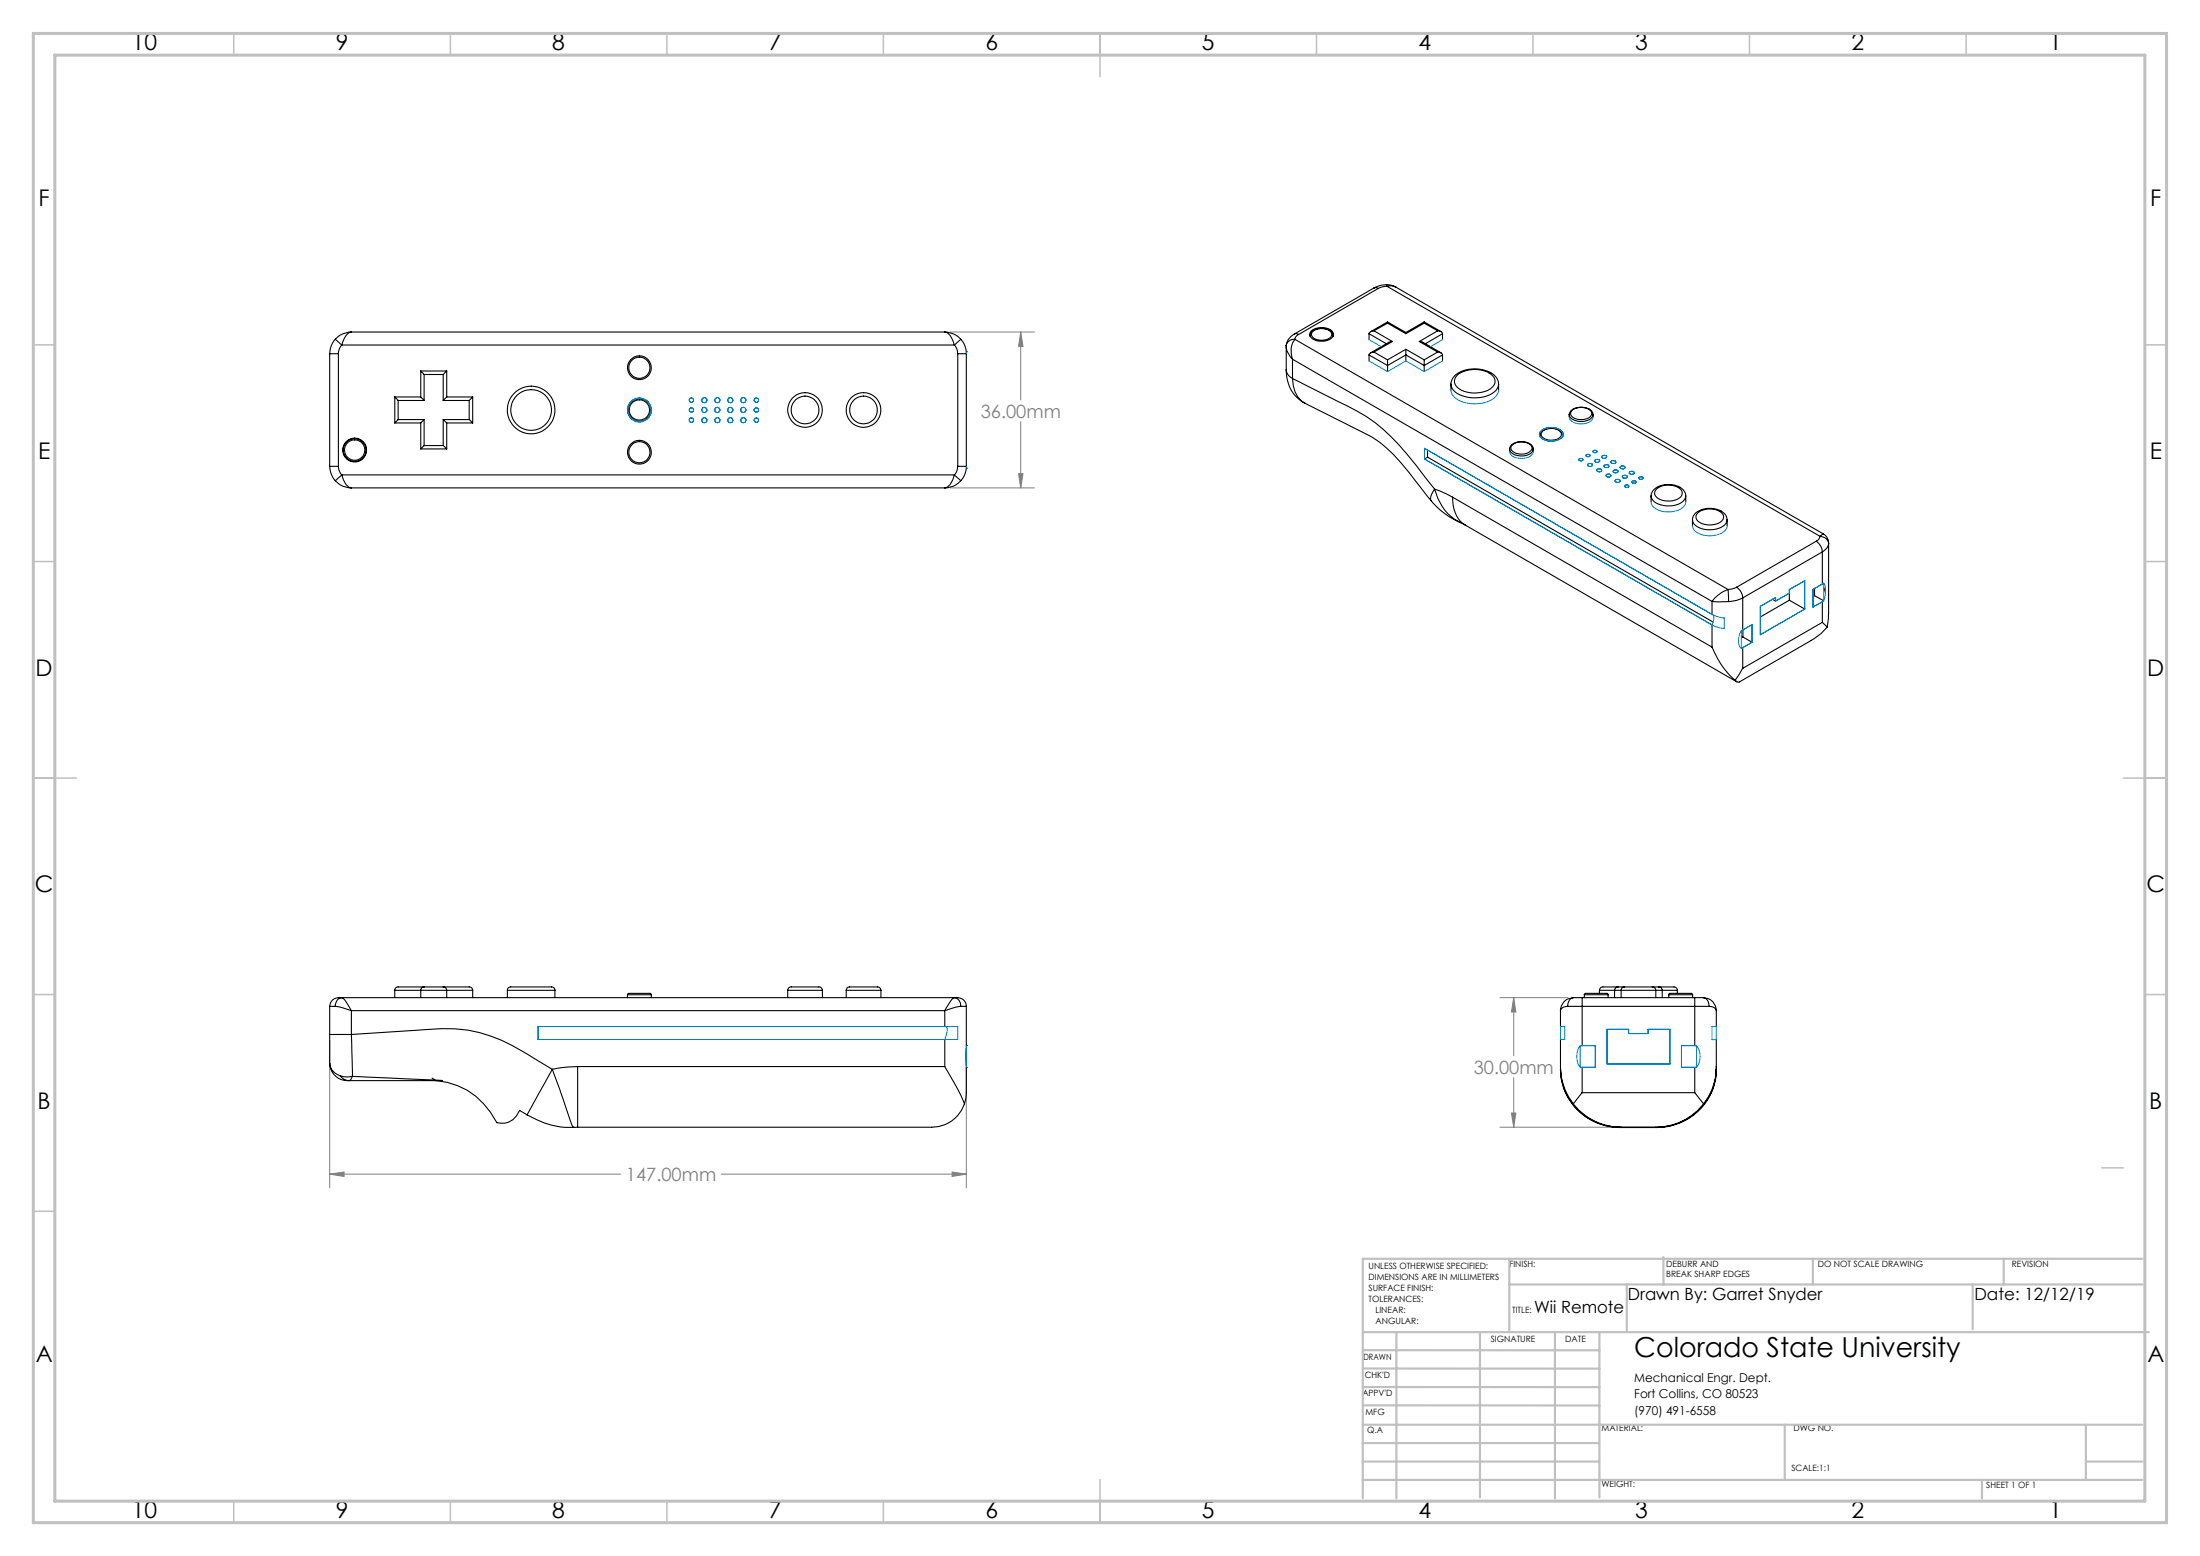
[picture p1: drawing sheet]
<svg xmlns="http://www.w3.org/2000/svg" width="508mm" height="359mm" viewBox="0 0 508 359" stroke-linecap="round" stroke-linejoin="round" font-family="sans-serif">
<g fill="none" stroke="#808080" stroke-width=".23">
<path d="M219.4 76.7h19.5M235.7 76.7l.5 3.3h-1zM235.7 76.7v15.7M235.7 97.4v15.2M219.4 112.6h19.5M235.2 109.4h1l-.5 3.2zM346.4 230.3h15.7M349.5 230.3l.5 3.3h-1zM349.5 230.3v13.5M76.1 240.1v34.1M223.1 242.7v31.5M349 257h1l-.5 3.2z"/>
<path d="M349.5 248.8v11.4M76.1 271.1l3.3-.5v1zM76.1 271.1h67.2M166.5 271.1h56.6M219.9 270.6l3.2 .5-3.2 .5zM346.4 260.2h26.7"/>
</g>
<g fill="none" stroke="#c0c0c0" stroke-width=".35">
<path d="M54 7.7v5M104 7.7v5M154 7.7v5M204 7.7v5M254 7.7v10M304 7.7v5M354 7.7v5M404 7.7v5M454 7.7v5M7.7 79.6h5M495.3 79.6h5M7.7 129.6h5"/>
<path d="M495.3 129.6h5M7.7 179.6h10M490.3 179.6h10M7.7 229.6h5M495.3 229.6h5M7.7 279.6h5M485.3 269.6h5M54 346.6v4.9M104 346.6v4.9M154 346.6v4.9M204 346.6v4.9M254 341.6v9.9"/>
</g>
<g fill="none" stroke="#c0c0c0" stroke-width=".5">
<path d="M348.5 290.6v16.9M348.5 296.5h146.2M375.6 296.5v11M384.1 290.2v6.4M418.6 290.6v5.9M455.5 296.5v10.4M462.7 290.6v5.9M494.7 290.6h-180v55.3M314.7 307.5h181.5M314.7 315.9l54.6 .1M314.7 311.7h54.6M322.4 307.7v38.2"/>
<path d="M341.7 307.5v38.2M359.1 307.7v38.2M369.3 307.5v38.2M314.6 337.4h54.7M314.6 333.2h54.7M314.6 328.9h180.1M314.7 324.4l54.6 .1M314.7 320.2h54.6M412.1 328.9v12.8M481.6 337.4h13.1M481.6 328.9v12.8M314.6 341.7h180.1"/>
<path d="M457.7 341.7v4.2"/>
</g>
<path d="M7.7 7.7h492.6v343.8h-492.6zM12.7 12.7h482.6v333.9h-482.6z" fill="none" stroke="#c0c0c0" stroke-width=".7"/>
<path d="M76.1 271.1l3.3-.5v1zM219.9 270.6l3.2 .5-3.2 .5zM235.7 76.7l.5 3.3h-1zM235.2 109.4h1l-.5 3.2zM349.5 230.3l.5 3.3h-1zM349 257h1l-.5 3.2z" fill="#808080"/>
<g fill="none" stroke="#000" stroke-width=".25">
<path d="M77.4 78.3l1.5 1.4M77.4 78.3a5.1 5.1 0 0 0-1.3 3.4M78.9 79.7a3.1 3.1 0 0 0-.8 2M78.9 79.7h141.5M81.1 76.7a2.74 2.74 0 0 0-1.8 1.9l-.4 1.1M81.1 76.7h-.1a5.1 5.1 0 0 0-3.6 1.6M81.1 76.7h137.1M218.2 76.7a2.74 2.74 0 0 1 1.8 1.9l.4 1.1M218.2 76.7h.1a5.1 5.1 0 0 1 3.6 1.6M220.4 79.7a3.1 3.1 0 0 1 .8 2M221.9 78.3l-1.5 1.4M221.9 78.3a4.9 4.9 0 0 1 1.2 3.4"/>
<path d="M297 79.8v.3a4.5 4.5 0 0 0 1.4 2.7l.1 .1M297 79.8v.1M298.9 77.1l-.8 .6a3.1 3.1 0 0 0-1.1 2.1M298.9 77.1l.4-.1 .6 .2M299 78.3a4.7 4.7 0 0 0-.5 4.6M299 78.3a1.83 1.83 0 0 0-2 1.5M299 78.3l100 57.8M299.9 77.2a1.44 1.44 0 0 0-.9 1.1M302.5 77.4a2.6 2.6 0 0 1 3.4-1.6 2.12 2.12 0 0 1 1.9 1.7M302.5 77.5v.2M302.5 77.3v.3M302.8 76.4a3.9 3.9 0 0 1 4.9 .2 1.16 1.16 0 0 1-.7 1.8 3.7 3.7 0 0 1-4.5-.8 .98 .98 0 0 1 .3-1.2z"/>
<path d="M303 76.7a3.2 3.2 0 0 1 4.4 0 1.12 1.12 0 0 1-.8 1.6 3.2 3.2 0 0 1-3.7-.8zM307.8 77.5v.2M307.8 77.5v.1M316.1 77v1.4M316.1 77l4 2.4M317.3 76.4a1.09 1.09 0 0 0-1.2 .6M317.3 66.5l.4-.1 .5 .2M317.3 66.5l-18.4 10.6M317.3 76.4l4.2 2.4M318.2 66.6l-18.3 10.6M320.1 65.7l1.4 .2 .9 .4M320.1 65.7l-1.7 .3-1.1 .5"/>
<path d="M320.1 65.7l.1 .4M320.2 66.1l-2 .5M320.2 66.1a2.53 2.53 0 0 1 2.2 .2M320.2 66.1l100.1 57.7M320.4 74.3v.3M320.4 74.3l4.2 2.5M320.4 74.3l-3.9 2.3M320.4 74.6l-3.1 1.8M320.4 74.6l4.2 2.4M321.5 78.8l-.8 .2-4.2 2.5M321.5 78.8l-4.2 2.5M322.4 66.3l98.7 57"/>
<path d="M324.6 76.8v.2M327.7 78.8l.8 .2 4.3 2.5M327.7 78.8l4.3 2.5M328.9 74.3v.3M328.9 74.3l-4.3 2.5M328.9 74.3l3.9 2.3M328.9 74.6l-4.3 2.4M328.9 74.6l3.1 1.8M332 76.4a1.06 1.06 0 0 1 1.1 .6M332 76.4l-4.3 2.4M333.1 77v1.4M333.1 77l-4 2.4"/>
<path d="M76.1 81.7h2M76.1 81.7v26M78.1 81.7v26M91.2 91.6l.7 .9M91.2 91.6v6M91.2 91.6h6M91.2 97.6h6M91.9 96.9l-.7 .7M91.9 96.9h6M91.9 92.5v4.4M91.9 92.5h6M97.2 85.7l.7 .8"/>
<path d="M97.2 91.6l.7 .9M97.2 85.7v5.9M97.2 97.6v6M97.2 85.7h6M97.9 96.9l-.7 .7M97.9 86.5v6M97.9 96.9v6M97.9 86.5h4.4M102.3 96.9l.9 .7M102.3 86.5v6M102.3 96.9v6M102.3 96.9h6"/>
<path d="M102.3 92.5h6M103.2 85.7l-.9 .8M103.2 91.6l-.9 .9M103.2 85.7v5.9M103.2 97.6v6M103.2 91.6h5.9M103.2 97.6h5.9M108.3 96.9l.8 .7M108.3 92.5v4.4M109.1 91.6l-.8 .9M109.1 91.6v6M221.2 81.7h1.9"/>
<path d="M221.2 81.7v26M223.1 81.2h.1M223.1 81.7v26M297 85.3a8.2 8.2 0 0 0 4.2 7.7M297 80.1v5.3a2.4 2.4 0 0 0 1.5 2M298.5 87.4a236.6 236.6 0 0 1 16.9 8.7 48.1 48.1 0 0 1 11.6 11.3l4.3 5.5M298.5 87.4a6.4 6.4 0 0 0 2.7 5.7h.1M298.5 82.9l96.8 55.9M298.5 82.9v4.5M301.3 93.1h.1M301.3 93.1l12 6a26.4 26.4 0 0 1 11.1 8.8l6.1 7.7M316.1 81.9l4.3 2.5"/>
<path d="M316.1 81.9v1.4M317.3 81.3a1.09 1.09 0 0 0-1.2 .6M317.3 81.3l3.1 1.8M320.4 83.1v1.3M320.4 84.4v1.4M324.6 80.6v1.3M324.6 80.6l4.3 2.5M324.6 80.6l-4.2 2.5M324.6 81.9l4.3 2.5M324.6 81.9l-4.2 2.5M324.6 81.9v1.4M328.9 83.1v1.3"/>
<path d="M328.9 84.4v1.4M332 81.3a1.06 1.06 0 0 1 1.1 .6M332 81.3l-3.1 1.8M333.1 81.9l-4.2 2.5M333.1 81.9v1.4M335 88.7a3.5 3.5 0 0 1 2.8-3.1 7.1 7.1 0 0 1 7.9 1.7l.3 1.4M335 88.7a3.2 3.2 0 0 0 2.5 2.6 7.9 7.9 0 0 0 7.9-1.2l.5-.8 .1-.6M335 88.7v1.4M336.4 86.7a6.7 6.7 0 0 1 8.3 .1 1.92 1.92 0 0 1-.7 3.1 7 7 0 0 1-7.4-.4 1.78 1.78 0 0 1-.2-2.8zM346 88.7v1.4M356.1 99.7a3 3 0 0 1 4.4 .4 1.9 1.9 0 0 1-2.4 1.5l-1.4-.3a1.02 1.02 0 0 1-.6-1.6zM362.3 95.7a2.23 2.23 0 0 0 2.6 1.6 2.46 2.46 0 0 0 2.9-1.6"/>
<path d="M362.9 94.8a3.4 3.4 0 0 1 4.5 .2 1.23 1.23 0 0 1-1.2 1.7 3 3 0 0 1-3.5-1zM367.8 95.7a2.5 2.5 0 0 0-3-1.7 2.2 2.2 0 0 0-2.5 2.3M367.8 95.7v.6M76.1 107.7h2M76.1 107.7a5.2 5.2 0 0 0 1.3 3.3M77.4 111a4.8 4.8 0 0 0 3.7 1.6M78.1 107.7a3.1 3.1 0 0 0 .8 1.9M78.9 109.6l-1.5 1.4M78.9 109.6l.6 1.6a2.37 2.37 0 0 0 1.6 1.4M78.9 109.6h141.5M81.1 112.6h137.1M97.2 103.6h6"/>
<path d="M97.9 102.9l-.7 .7M97.9 102.9h4.4M102.3 102.9l.9 .7M220.4 109.6l1.5 1.4M220.4 109.6l-.6 1.6a2.37 2.37 0 0 1-1.6 1.4M221.2 107.7a3.1 3.1 0 0 1-.8 1.9M221.2 107.7h1.9M221.9 111a4.8 4.8 0 0 1-3.7 1.6M223.1 108.1h.1M223.1 107.7a4.9 4.9 0 0 1-1.2 3.3M329.6 103.9v1.6M329.6 105.5l66 38.1"/>
<path d="M329.6 105.5l-.7 .5M331.3 112.9a11.2 11.2 0 0 0 6 7.7 17.3 17.3 0 0 1-6.8-5M331.3 112.9l2.5 1 1.6 .9M331.3 112.9l-.9 1.6-.1 .7 .2 .4M335.4 114.8a7.2 7.2 0 0 0 2.9 6.4M335.4 114.8l59.9 34.6M348.6 103.6a2.21 2.21 0 0 0 2.5 1.7 2.5 2.5 0 0 0 2.9-1.7 2.45 2.45 0 0 0-3-1.6 2.15 2.15 0 0 0-2.4 2.2M349.1 102.8a3.3 3.3 0 0 1 4.5 .1 1.06 1.06 0 0 1-.8 1.6 3.3 3.3 0 0 1-3.8-.6 .82 .82 0 0 1 .1-1.1zM354 103.7v.5M355.6 100.5a2.29 2.29 0 0 1 2.8-1.6 2.04 2.04 0 0 1 2.4 1.8M355.6 100.5v.2M355.6 100.4v.3"/>
<path d="M360.9 100.5v.2M381.2 114.5v1.4M381.7 113.2a5.2 5.2 0 0 1 7.2 .2 1.84 1.84 0 0 1-1.1 2.9 5.8 5.8 0 0 1-6.1-.8l-.5-1.1zM382.4 113a4.5 4.5 0 0 1 5.8 .1 1.41 1.41 0 0 1-.9 2.1 4.5 4.5 0 0 1-5-.6 1.14 1.14 0 0 1 .1-1.6zM389.3 114.5v1.4M392 118.5a4.5 4.5 0 0 1 5.7 .1 1.58 1.58 0 0 1-1.4 2.4 4.5 4.5 0 0 1-4.4-.9 1.2 1.2 0 0 1 .1-1.6zM398.8 120a3.2 3.2 0 0 0-3.3-2.6 4.2 4.2 0 0 0-4.6 2.1l-.1 .5M398.8 120a2.71 2.71 0 0 1-2.6 2.2 5 5 0 0 1-5.2-1.5l-.2-.7M337.3 120.7l1 .5M338.3 121.2l62.7 36.2M390.8 120v1.4M395.3 138.8l3.8 .1"/>
<path d="M395.3 138.8v3M398.8 120v1.4M399 136.1l.1 2.8M399 136.1l-1.5 .7-.8 .6-1.4 1.4M401 135.6a3.2 3.2 0 0 1 1.4 2.4M401 135.6l-2 .5M402.4 138a7.2 7.2 0 0 1-3.3 .9M402.4 138v7.4M409.3 138.4l.7 .4M413.2 138.6l-6.7 3.8M413.2 136.9v1.7M413.2 138.6l3.5 2"/>
<path d="M419 137.5l-.4 .2M419 135.9v1.6M419 137.5l2 1.2M419.4 125a3.2 3.2 0 0 1 1.4 2.4M419.4 125l-18.4 10.6M420.3 123.8l-.4 .8-.5 .4M420.3 123.8a1.76 1.76 0 0 1 1.9 1.3 1.76 1.76 0 0 1-1.1 2.1l-.3 .2M420.8 127.4l-18.4 10.6M420.8 127.4v7.4M420.8 138.9v4.8M421.1 123.3l.5 .4a2.25 2.25 0 0 1 .6 1.7v16.4l-.3 3M421.1 123.3l-.8 .5"/>
<path d="M421.1 134.7h.1M421.1 138.7h.1M421.1 135.6l.4 1.3M395.3 149.4a19.4 19.4 0 0 0 5.3 7.7M395.3 144.3v5.1M402.1 149.7h.1M402.1 145.6h.1M402.4 154.3l-1.8 2.8M402.4 149.5v4.8M402.4 147.1l-.3 .1M402.4 145.4v1.7M402.4 147.1l2.2 1.2"/>
<path d="M420.8 143.7l1.1 1.1M420.8 143.7l-18.4 10.6M421.9 144.8a12.2 12.2 0 0 1-3.6 3l-16.8 9.7-.4-.1-.5-.3M76.1 238.8h5M76.1 238.8v6.7M76.1 232.3h1.3M76.1 232.3v6.5M77.4 232.3l1.2 .2 2.5 .8M78.9 230.3a1.81 1.81 0 0 0-1.5 2M78.9 230.3l.9 .8 1.3 2.2M78.9 230.3h-.4a2.11 2.11 0 0 0-2.4 2M78.9 230.3h141.5"/>
<path d="M81.1 238.8l.3 9.7M81.1 238.8a282.6 282.6 0 0 1 24-1.3 34.5 34.5 0 0 1 16.3 5.7l6.1 3.7M81.1 233.3v5.5M81.1 233.3h137.1M91.2 228.6a.73 .73 0 0 1 .7-.7h16.4a.78 .78 0 0 1 .8 .7M91.2 228.6h17.9M91.2 228.6v1.7M97.9 227.9a.73 .73 0 0 0-.7 .7v1.7M102.3 227.9a.78 .78 0 0 1 .9 .7v1.7M109.1 228.6v1.7M117.2 228.6a.87 .87 0 0 1 1.2-.7h8.5a.89 .89 0 0 1 1.2 .7M117.2 228.6h10.9"/>
<path d="M117.2 228.6v1.7M128.1 228.6v1.7M144.9 229.7l.2-.4h5l.3 .4M144.9 229.7h5.5M144.9 229.7v.6M150.4 229.7v.6M181.9 228.6a.84 .84 0 0 1 1.1-.7h5.5a1.01 1.01 0 0 1 1.4 .7M181.9 228.6h8M181.9 228.6v1.7M189.9 228.6v1.7M195.4 228.6a1.01 1.01 0 0 1 1.4-.7h5.7a.81 .81 0 0 1 .9 .7M195.4 228.6h8"/>
<path d="M195.4 228.6v1.7M203.4 228.6v1.7M218.2 233.3v3.7M218.2 240v6.2M220.4 230.3a1.81 1.81 0 0 1 1.5 2M220.4 230.3l-.9 .8-1.3 2.2M220.4 230.3h.5a2.08 2.08 0 0 1 2.2 2M221.9 232.3l-1.2 .2-2.5 .8M221.9 232.3h1.2M223.1 232.3v9.1M360.3 240v6.3a14.1 14.1 0 0 0 3 8.5M360.3 233.3v3.7"/>
<path d="M362 232.3h3.3M362 232.3a1.49 1.49 0 0 0-1.7 1M363.3 230.3h2M363.3 230.3a1.79 1.79 0 0 0-1.3 2M363.3 230.3a3 3 0 0 0-3 3M365.3 230.3v2M365.3 230.3h26M365.3 232.3h26M365.3 232.3v9.1M365.8 229.7l.3-.4h5l.2 .4M365.8 229.7h5.5M365.8 229.7v.6"/>
<path d="M369.3 228.6h3.5M369.3 228.6v.7M371.3 229.7v.6M372.8 228.6h1.5M372.8 228.6v1.7M373.6 227.9a.78 .78 0 0 0-.8 .7M373.6 227.9h-3.5a.78 .78 0 0 0-.8 .7M373.6 227.9h1.5M374.3 228.6h8M374.3 228.6v1.7M375.1 227.9a.73 .73 0 0 0-.8 .7M375.1 227.9h6.4"/>
<path d="M381.5 227.9a.78 .78 0 0 1 .8 .7M381.5 227.9h1.5M382.3 228.6h1.5M382.3 228.6v1.7M383 227.9a.78 .78 0 0 1 .8 .7M383 227.9h3.5a.77 .77 0 0 1 .8 .7M383.8 228.6h3.5M383.8 228.6v1.7M385.3 229.7l.3-.4h5l.2 .4M385.3 229.7h5.5M385.3 229.7v.6M387.3 228.6v.7"/>
<path d="M390.8 229.7v.6M391.3 232.3h3.4M391.3 230.3v2M391.3 230.3h2M391.3 232.3v9.1M393.3 230.3a1.79 1.79 0 0 1 1.4 2M393.3 230.3a3 3 0 0 1 3 3M394.7 232.3a1.41 1.41 0 0 1 1.6 1M396.3 233.3v3.7M76.1 245.5a3.3 3.3 0 0 0 2.4 2.9M76.1 245.5a4.1 4.1 0 0 0 4.5 4M78.5 248.4l.9 .2 2-.1"/>
<path d="M78.5 248.4a2.56 2.56 0 0 0 2.1 1.1M80.6 249.5h20.5M81.4 248.5a1.2 1.2 0 0 1-.8 1M81.4 248.5l20.8 .9M99.8 248.9l.8 .6a16.9 16.9 0 0 1 14.1 9.7 4.3 4.3 0 0 0 5.3-2.8M120 256.4l1.7 1M120 256.3v.1M121.7 257.4a18.9 18.9 0 0 0 10.8 2.9M127.5 246.9l4.1 11.6a2.38 2.38 0 0 0 .9 1.8M127.5 246.9l-5.8 10.5M133.4 246.2v14M133.4 246.2l-3.7 .3-2.2 .4"/>
<path d="M133.4 246.2h84.8M218.2 246.2l3 5.4 1.5 3.2M222.7 254.8a8 8 0 0 1-7.5 5.4h-81.8M223.1 246.4h.1M223.1 241.4h.1M223.1 246.4v5.9l-.4 2.5M360.3 246.9a13.6 13.6 0 0 0 13.9 13.4h8.3M360.3 246.9a13.8 13.8 0 0 0 14 13.4M363.3 254.8a13.9 13.9 0 0 0 11 5.4h8a13.9 13.9 0 0 0 11.1-5.4M365.3 252.3l-2 2.5M365.3 252.3h26M365.3 246.4v5.9"/>
<path d="M391.3 252.3l2.1 2.5M391.3 246.4v5.9M396.3 246.9a13.6 13.6 0 0 1-13.8 13.4M396.3 246.2a13.6 13.6 0 0 1-2.9 8.6M396.3 246.2v.7M396.3 246.9a13.8 13.8 0 0 1-14 13.4h.2M396.3 240v6.2M396.3 246.9v.3M133.4 260.2l-.9 .1M373.8 260.2l.3 .1"/>
<circle cx="122.6" cy="94.7" r="4.7"/>
<circle cx="122.7" cy="94.6" r="5.5"/>
<circle cx="147.6" cy="94.7" r="2.35"/>
<circle cx="147.6" cy="84.9" r="2.46"/>
<circle cx="147.6" cy="84.9" r="2.75"/>
<circle cx="147.7" cy="94.7" r="2.65"/>
<circle cx="185.9" cy="94.6" r="3.2"/>
<circle cx="185.9" cy="94.6" r="4"/>
<circle cx="199.4" cy="94.7" r="4"/>
<circle cx="199.4" cy="94.6" r="3.2"/>
<circle cx="81.9" cy="103.9" r="2.75"/>
<circle cx="81.9" cy="103.9" r="2.65"/>
<circle cx="81.9" cy="103.9" r="2.35"/>
<circle cx="147.6" cy="104.4" r="2.45"/>
<circle cx="147.7" cy="104.4" r="2.74"/>
</g>
<g fill="none" stroke="#0080c0" stroke-width=".23">
<path d="M316.1 78.4l2.8 1.6M333.1 78.4l-2.8 1.6M223.1 81.2v.5M316.1 83.3l4.3 2.5 4.2-2.5 4.3 2.5 4.2-2.5M335 90.1a3.3 3.3 0 0 0 2.5 2.6 8 8 0 0 0 7.9-1.2l.5-.8 .1-.6M355.8 99.5a3.6 3.6 0 0 1 5.1 .5 1.68 1.68 0 0 1-1.8 1.8 3.2 3.2 0 0 1-3.6-1.4l.1-.6zM362.3 96.3a2.28 2.28 0 0 0 2.6 1.6 2.49 2.49 0 0 0 2.9-1.6M223.1 107.7v.4M348.6 104.2a2.18 2.18 0 0 0 2.5 1.6 2.44 2.44 0 0 0 2.9-1.6M364.6 106a.55 .55 0 0 1 .5-.2 .55 .55 0 0 1 .4 .4 .52 .52 0 0 1-.5 .2 .52 .52 0 0 1-.4-.4zM366.2 105.1a.55 .55 0 0 1 .6-.2 .55 .55 0 0 1 .4 .4 .52 .52 0 0 1-.6 .2 .52 .52 0 0 1-.4-.4zM366.6 107.2a.61 .61 0 0 1 .6-.2 .61 .61 0 0 1 .5 .5 .61 .61 0 0 1-.6 .2 .61 .61 0 0 1-.5-.5z"/>
<path d="M367.8 104.1a.5 .5 0 0 1 .6-.2 .5 .5 0 0 1 .4 .4 .52 .52 0 0 1-.6 .2 .52 .52 0 0 1-.4-.4zM368.3 106.3a.61 .61 0 0 1 .6-.3 .61 .61 0 0 1 .5 .5 .61 .61 0 0 1-.7 .3 .61 .61 0 0 1-.4-.5zM368.7 108.4a.61 .61 0 0 1 .7-.2 .61 .61 0 0 1 .4 .5 .61 .61 0 0 1-.6 .3 .61 .61 0 0 1-.5-.6zM369.9 105.3a.64 .64 0 0 1 .6-.2 .64 .64 0 0 1 .5 .5 .62 .62 0 0 1-.7 .2 .62 .62 0 0 1-.4-.5zM370.4 107.5a.61 .61 0 0 1 .6-.2 .61 .61 0 0 1 .5 .4 .59 .59 0 0 1-.7 .3 .59 .59 0 0 1-.4-.5zM370.8 109.7a.62 .62 0 0 1 .7-.3 .62 .62 0 0 1 .5 .5 .62 .62 0 0 1-.7 .3 .62 .62 0 0 1-.5-.5zM372.1 106.4h.7l.3 .2a.56 .56 0 0 1-.5 .4 .56 .56 0 0 1-.6-.4zM372.5 108.7a.62 .62 0 0 1 .6-.2 .62 .62 0 0 1 .5 .5 .64 .64 0 0 1-.6 .2 .64 .64 0 0 1-.5-.5zM373 110.9a.63 .63 0 0 1 .6-.3 .63 .63 0 0 1 .5 .6 .64 .64 0 0 1-.7 .2 .64 .64 0 0 1-.4-.5zM374.1 107.8a.61 .61 0 0 1 .7-.3 .61 .61 0 0 1 .4 .6 .61 .61 0 0 1-.6 .2 .61 .61 0 0 1-.5-.5zM374.6 109.9a.63 .63 0 0 1 .7-.2 .63 .63 0 0 1 .4 .5 .63 .63 0 0 1-.6 .2 .63 .63 0 0 1-.5-.5zM375.2 112.1a.49 .49 0 0 1 .5-.2 .49 .49 0 0 1 .4 .5 .52 .52 0 0 1-.5 .1 .52 .52 0 0 1-.4-.4z"/>
<path d="M376.2 109a.61 .61 0 0 1 .7-.2 .61 .61 0 0 1 .4 .5 .61 .61 0 0 1-.6 .2 .61 .61 0 0 1-.5-.5zM376.8 111.2a.49 .49 0 0 1 .6-.2 .49 .49 0 0 1 .4 .4 .52 .52 0 0 1-.6 .2 .52 .52 0 0 1-.4-.4zM378.5 110.2a.52 .52 0 0 1 .5-.1 .52 .52 0 0 1 .4 .4 .51 .51 0 0 1-.6 .2 .51 .51 0 0 1-.3-.5zM381.2 115.9a2.91 2.91 0 0 0 2.9 2.2 4.7 4.7 0 0 0 5.1-1.8l.1-.4M390.8 121.4a2.91 2.91 0 0 0 2.9 2.2 5.4 5.4 0 0 0 4.8-1.4l.3-.8M406.5 140l3.5-2v.8l3.2-1.9v-.8l3.5-2v6.5l-10.2 5.9zM418.6 136.1l2.5-1.3a4.2 4.2 0 0 1-.1 3.9l-2.4 1.5M418.6 136.1v4.1M418.6 136.1l2.5-1.4v4l-2.5 1.5M395.3 141.8l1.7 .7 1.1 .2v2.4l-1.1-.2-1.7-.6M395.3 141.8l.4 .4a3.1 3.1 0 0 1-.4 2.1M395.3 141.8l-66.4-38.3v2.5l66.4 38.3"/>
<path d="M404.6 144.2l-2.2 1.2a3.2 3.2 0 0 0-.4 4.2l.4-.1 2.2-1.2M404.6 144.2l-2.5 1.4v4.1l2.5-1.4M404.6 144.2v4.1M218.2 237h3v3h-3M218.2 237l.3 .1a1.68 1.68 0 0 1 0 1.8l-.3 1.1M218.2 237h-94v3h94M360.3 237h1v3h-1zM371.1 237.6h5v1h4.5v-1h5v8h-14.5zM395.3 237h1v3h-1zM223.1 241.6l-.1 1.4 .1 3.3M223.1 241.4v5M364.9 241.4h3.5v5h-3.5z"/>
<path d="M365.3 241.4a1.46 1.46 0 0 0-1.1 1.6 4.1 4.1 0 0 0 .6 3.2l.5 .2M388.3 241.4h3.5v5h-3.5zM391.3 241.4l.3 .1a2.37 2.37 0 0 1 1 2.4 2.63 2.63 0 0 1-1 2.5h-.3"/>
<circle cx="147.7" cy="94.6" r="2.75"/>
<circle cx="159.6" cy="97" r=".51"/>
<circle cx="159.6" cy="92.4" r=".5"/>
<circle cx="159.6" cy="94.7" r=".5"/>
<circle cx="162.6" cy="92.4" r=".6"/>
<circle cx="162.6" cy="97" r=".6"/>
<circle cx="162.6" cy="94.7" r=".6"/>
<circle cx="165.6" cy="92.4" r=".6"/>
<circle cx="165.6" cy="97" r=".6"/>
<circle cx="165.6" cy="94.7" r=".6"/>
<circle cx="165.6" cy="94.7" r=".59"/>
<circle cx="168.6" cy="92.4" r=".6"/>
<circle cx="168.6" cy="97" r=".6"/>
<circle cx="168.6" cy="94.7" r=".6"/>
<circle cx="171.6" cy="92.4" r=".6"/>
<circle cx="171.6" cy="97" r=".6"/>
<circle cx="171.6" cy="94.7" r=".6"/>
<circle cx="171.7" cy="97" r=".6"/>
<circle cx="171.7" cy="92.4" r=".6"/>
<circle cx="171.7" cy="94.6" r=".6"/>
<circle cx="174.6" cy="92.4" r=".51"/>
<circle cx="174.6" cy="97" r=".51"/>
<circle cx="174.6" cy="94.6" r=".5"/>
<circle cx="174.7" cy="97" r=".51"/>
<circle cx="174.7" cy="92.4" r=".5"/>
<circle cx="174.7" cy="94.7" r=".5"/>
</g>
<text font-size="6.3" x="377.4" y="313.4">Colorado State University</text>
<g font-size="5.3">
<text x="30.4" y="11.6">10</text>
<text x="77.5" y="11.6">9</text>
<text x="127.5" y="11.6">8</text>
<text x="177.5" y="11.6">7</text>
<text x="227.5" y="11.6">6</text>
<text x="277.5" y="11.6">5</text>
<text x="327.5" y="11.6">4</text>
<text x="377.5" y="11.6">3</text>
<text x="427.5" y="11.6">2</text>
<text x="473.2" y="11.6">1</text>
<text x="8.9" y="47.6">F</text>
<text x="496.5" y="47.6">F</text>
<text x="8.8" y="106">E</text>
<text x="496.4" y="106">E</text>
<text x="8.2" y="156">D</text>
<text x="495.8" y="156">D</text>
<text x="8.1" y="206">C</text>
<text x="495.7" y="206">C</text>
<text x="8.7" y="256">B</text>
<text x="496.3" y="256">B</text>
<text x="8.2" y="314.5">A</text>
<text x="495.8" y="314.5">A</text>
<text x="30.4" y="350.4">10</text>
<text x="77.5" y="350.4">9</text>
<text x="127.5" y="350.4">8</text>
<text x="177.5" y="350.4">7</text>
<text x="227.5" y="350.4">6</text>
<text x="277.5" y="350.4">5</text>
<text x="327.5" y="350.4">4</text>
<text x="377.5" y="350.4">3</text>
<text x="427.5" y="350.4">2</text>
<text x="473.2" y="350.4">1</text>
</g>
<g font-size="4.2" fill="#808080">
<text x="226.5" y="96.4">36.00mm</text>
<text x="340.3" y="247.9">30.00mm</text>
<text x="144.5" y="272.7">147.00mm</text>
</g>
<g font-size="3.9">
<text x="354.3" y="303.1">Wii Remote</text>
<text x="375.9" y="300">Drawn By: Garret Snyder</text>
<text x="455.9" y="300">Date: 12/12/19</text>
</g>
<g font-size="2.8">
<text x="377.4" y="319">Mechanical Engr. Dept.</text>
<text x="377.4" y="322.8">Fort Collins, CO 80523</text>
<text x="377.4" y="326.6">(970) 491-6558</text>
</g>
<g font-size="2">
<text x="316" y="293.1">UNLESS OTHERWISE SPECIFIED:</text>
<text x="348.5" y="292.4">FINISH:</text>
<text x="384.8" y="292.4">DEBURR AND</text>
<text x="419.7" y="292.4">DO NOT SCALE DRAWING</text>
<text x="464.5" y="292.4">REVISION</text>
<text x="316" y="295.6">DIMENSIONS ARE IN MILLIMETERS</text>
<text x="316" y="298.1">SURFACE FINISH:</text>
<text x="384.8" y="294.9">BREAK SHARP EDGES</text>
<text x="316" y="300.6">TOLERANCES:</text>
<text x="317.6" y="303.1">LINEAR:</text>
<text x="317.6" y="305.6">ANGULAR:</text>
<text x="349.2" y="303.1">TITLE:</text>
<text x="344.2" y="309.8">SIGNATURE</text>
<text x="361.4" y="309.8">DATE</text>
<text x="314.8" y="314">DRAWN</text>
<text x="314.6" y="322.3">APPV'D</text>
<text x="315.1" y="318.2">CHK'D</text>
<text x="315.3" y="326.6">MFG</text>
<text x="315.7" y="330.8">Q.A</text>
<text x="369.8" y="330.4">MATERIAL:</text>
<text x="414.1" y="330.4">DWG NO.</text>
<text x="413.7" y="339.5">SCALE:1:1</text>
<text x="369.8" y="343.4">WEIGHT:</text>
<text x="458.7" y="343.5">SHEET 1 OF 1</text>
</g>
</svg>
